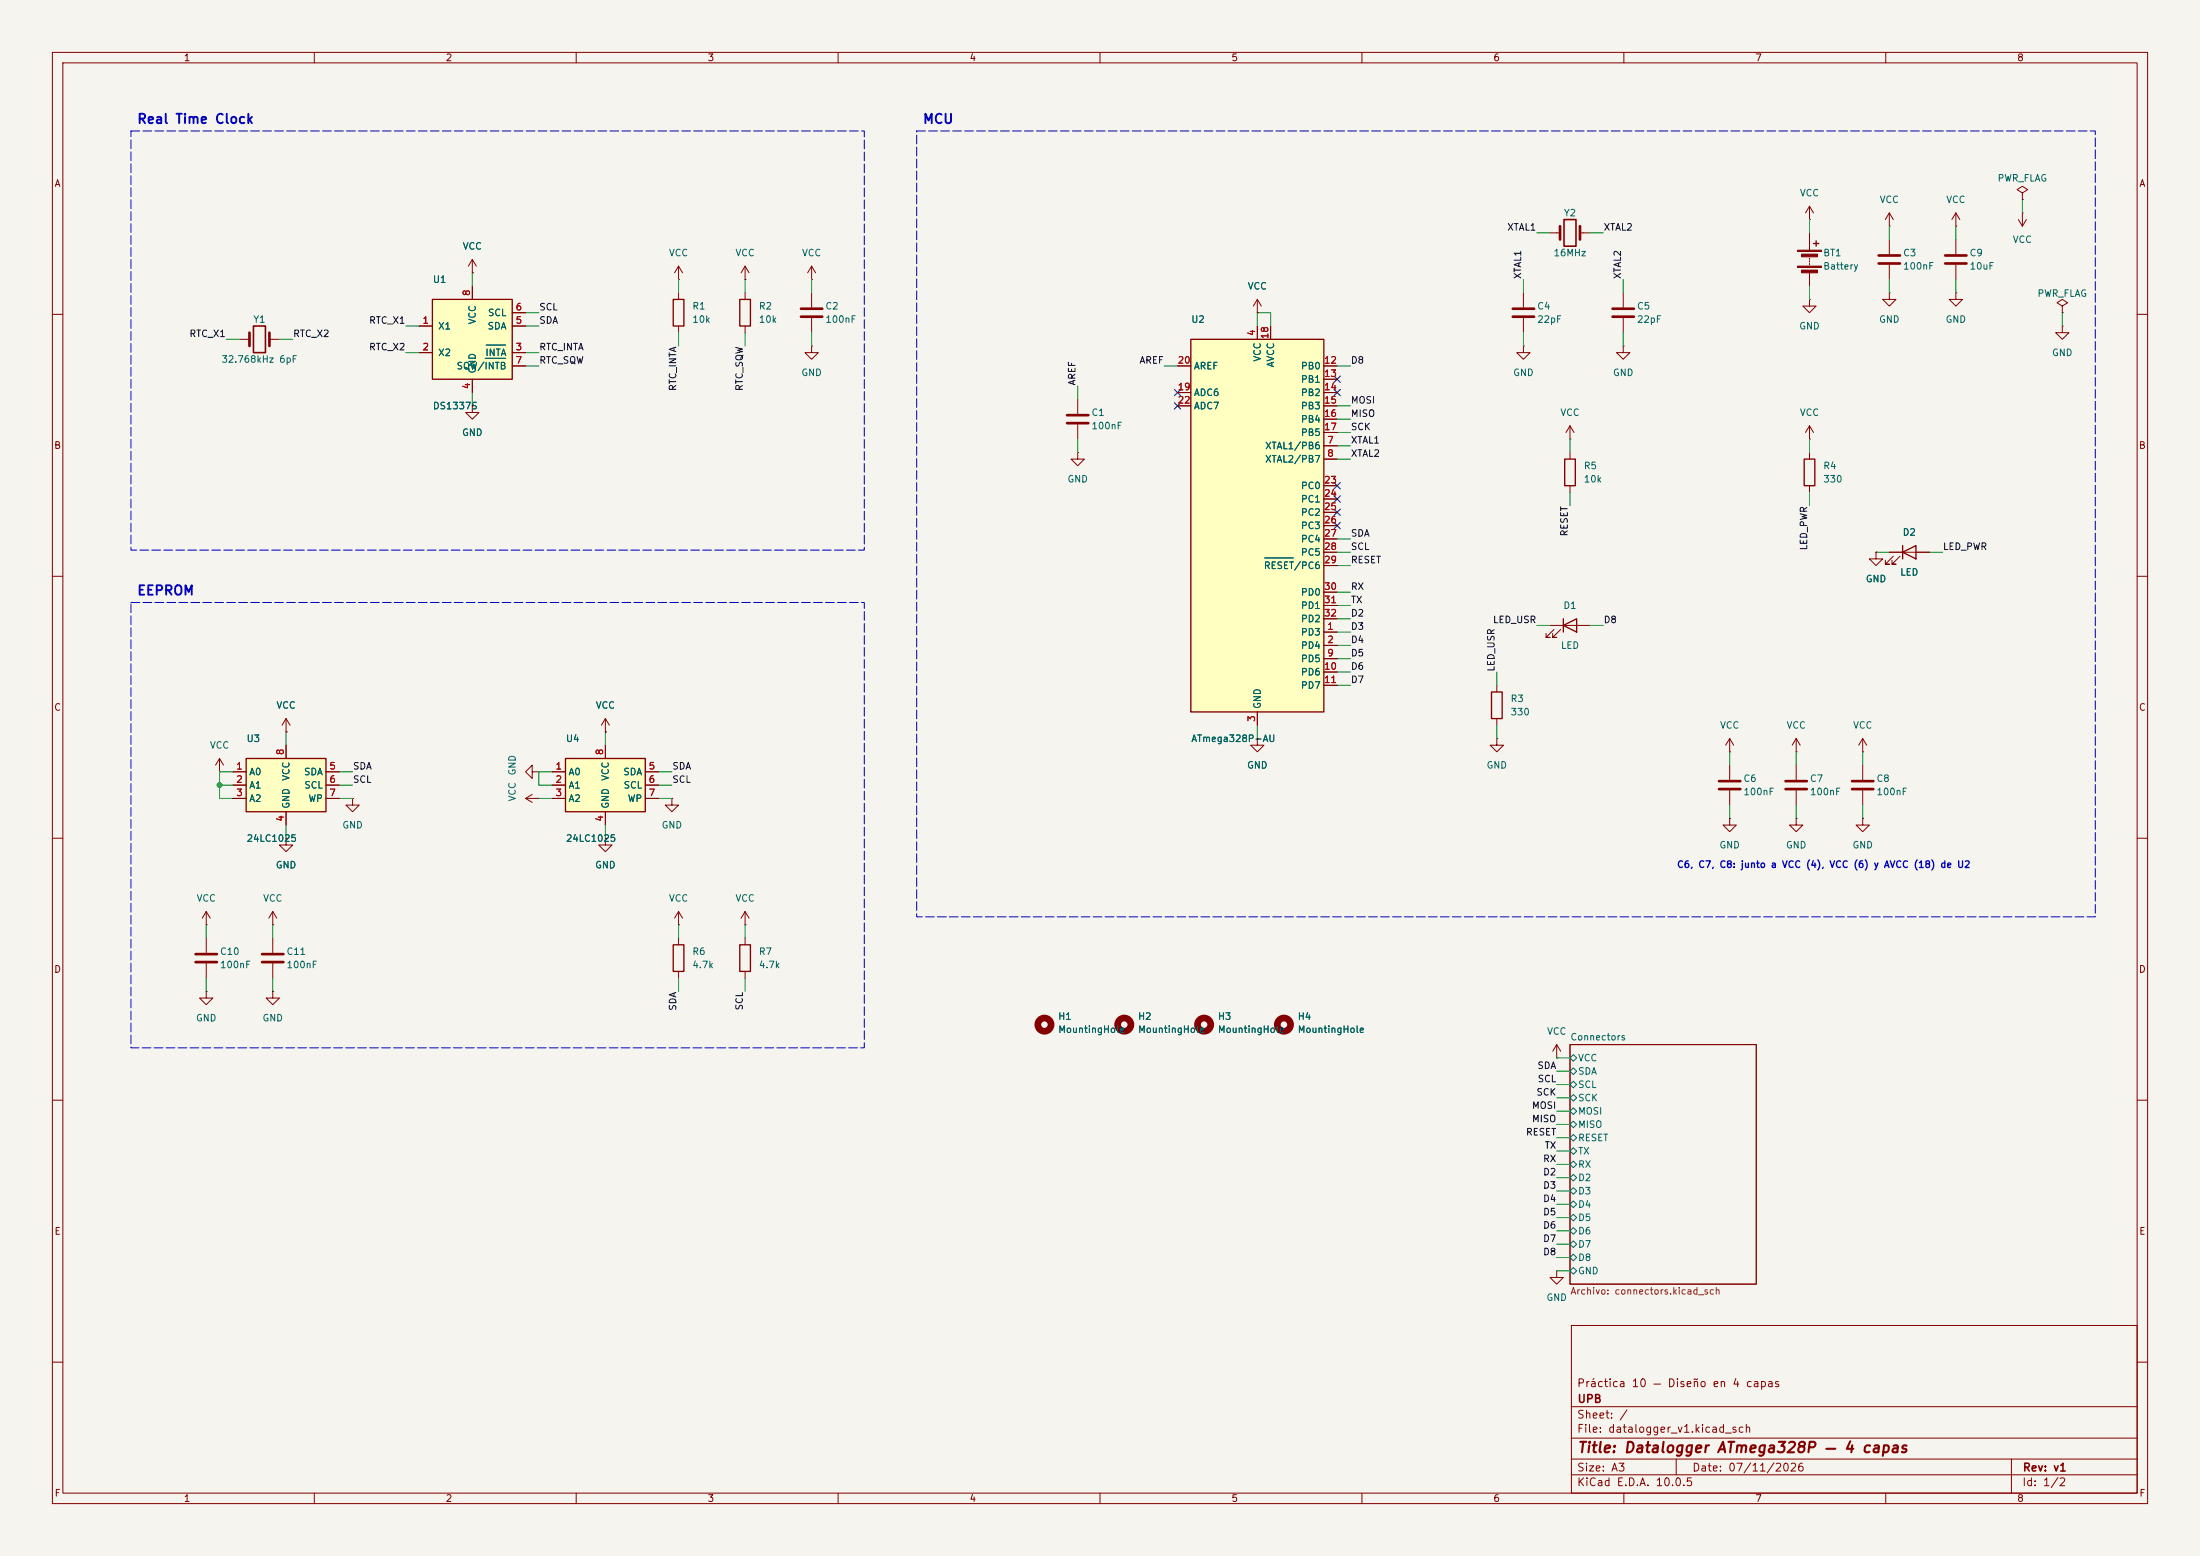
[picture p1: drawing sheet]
<svg xmlns="http://www.w3.org/2000/svg" width="420mm" height="297mm" viewBox="0 0 420 297" stroke-linecap="round" stroke-linejoin="round" font-family="sans-serif">
<path d="M0 0h420v297h-420z" fill="#f5f4ef" stroke="#f5f4ef" stroke-width=".19"/>
<g fill="none" stroke="#840000" stroke-width=".19">
<path d="M10 10h400v277h-400zM12 12h396v273h-396zM60 10v2M110 10v2M160 10v2M210 10v2M260 10v2M310 10v2M360 10v2M373.4 43.2h.1M373.4 40.6l-.8 1.3M373.4 40.6l.7 1.3"/>
<path d="M373.4 40.6v2.6M10 60h2M408 60h2M10 110h2M408 110h2M115.6 139.7h.1M115.6 137.2l-.8 1.2M115.6 137.2l.7 1.2M115.6 137.2v2.5M10 160h2M128.3 152.4v1.3h1.2l-1.2 1.2-1.3-1.2h1.3M128.3 152.4h.1"/>
<path d="M408 160h2M115.6 160v1.3h1.2l-1.2 1.3-1.3-1.3h1.3M115.6 160h.1M299.7 199.4h35.6v45.7h-35.6zM10 210h2M408 210h2M300 253h108v32h-108zM10 260h2M300 278.5h108M300 274.5h108M300 268.5h108M320 278.5v3"/>
<path d="M384 278.5v6.5M408 260h2M60 285v2M110 285v2M160 285v2M210 285v2M260 285v2M300 281.5h108M310 285v2M360 285v2"/>
</g>
<g fill="none" stroke="#006464" stroke-width=".19">
<path d="M299.7 201.9l.7-.6 .6 .6-.6 .7zM299.7 204.5l.7-.7 .6 .7-.6 .6zM299.7 207l.7-.6 .6 .6-.6 .6zM299.7 209.6l.7-.7 .6 .7-.6 .6zM299.7 214.6l.7-.6 .6 .6-.6 .7zM299.7 217.2l.7-.7 .6 .7-.6 .6zM299.7 219.7l.7-.6 .6 .6-.6 .6zM300.4 211.5l.6 .6-.6 .6-.7-.6zM299.7 222.2l.7-.6 .6 .6-.6 .7zM299.7 224.8l.7-.6 .6 .6-.6 .6zM299.7 227.3l.7-.6 .6 .6-.6 .7zM299.7 229.9l.7-.7 .6 .7-.6 .6z"/>
<path d="M299.7 232.4l.7-.6 .6 .6-.6 .6zM299.7 234.9l.7-.6 .6 .6-.6 .7zM299.7 237.5l.7-.6 .6 .6-.6 .6zM299.7 240l.7-.6 .6 .6-.6 .7zM299.7 242.6l.7-.7 .6 .7-.6 .6z"/>
</g>
<path d="M107.9 144.8h15.3v10.1h-15.3z" fill="#ffffc2"/>
<path d="M346.2 46.5h1M346.7 46v1M344.4 87.6h2.1v5.1h-2.1zM363.2 105.4l2.6-1.3v2.6zM363.2 104.1v2.6M107.9 144.8h15.3v10.1h-15.3zM128.5 180.3h2.1v5.1h-2.1zM141.2 180.3h2.1v5.1h-2.1z" fill="none" stroke="#840000" stroke-width=".25"/>
<g fill="none" stroke="#840000" stroke-width=".19">
<path d="M345.4 39.4v2.5M345.4 39.4l-.7 1.2M345.4 39.4l.8 1.2M386.1 36.8l1-.6-1-.6-1 .6 1 .6v1.3M386.1 38.1h.1M154.9 53.3h.1M154.9 50.8l-.7 1.3M154.9 50.8l.8 1.3M154.9 50.8v2.5M240 59.7h.1M240 57.2l-.7 1.2M240 57.2l.8 1.2"/>
<path d="M240 57.2v2.5M290.8 55.9v2.8M295.9 44.5h1.9M301.6 44.5h1.9M309.9 55.9v2.8M345.4 57.2v1.2h1.3l-1.3 1.3-1.2-1.3h1.2M345.4 57.2h.1M345.4 41.9h.1M345.4 44.5v3.3M345.4 49.3v.2M345.4 49.8v.2M345.4 50.3v.2"/>
<path d="M345.4 52.1v2.5M360.7 55.9v1.3h1.2l-1.2 1.2-1.3-1.2h1.3M360.7 55.9h.1M360.7 43.2h.1M360.7 40.6v2.6M360.7 45.7v2.8M360.7 50.5v2.8M360.7 40.6l-.8 1.3M360.7 40.6l.7 1.3M373.4 55.9v1.3h1.2l-1.2 1.2-1.3-1.2h1.3M373.4 55.9h.1M373.4 45.7v2.8"/>
<path d="M373.4 50.5v2.8M385.3 41.9l.8 1.3M386.1 40.6h.1M386.1 40.6v2.6M386.8 41.9l-.7 1.3M393.7 58.4l1-.6-1-.6-1 .6 1 .6v1.3M393.7 59.7h.1M205.7 76.2v2.8M290.8 66v1.3h1.3l-1.3 1.3-1.2-1.3h1.2M290.8 66h.1M290.8 60.7v2.8M309.9 66v1.3h1.2l-1.2 1.3-1.3-1.3h1.3"/>
<path d="M309.9 66h.1M309.9 60.7v2.8M393.7 62.2v1.3h1.3l-1.3 1.3-1.3-1.3h1.3M393.7 62.2h.1M205.7 86.4v1.2h1.3l-1.3 1.3-1.2-1.3h1.2M205.7 86.4h.1M205.7 81v2.8M345.4 83.8h.1M345.4 81.3l-.7 1.3M345.4 81.3l.8 1.3M345.4 81.3v2.5M345.4 86.4v1.2"/>
<path d="M345.4 92.7v1.3M358.1 105.4v1.3h1.3l-1.3 1.3-1.2-1.3h1.2M358.1 105.4h.1M360.7 105.4h7.6M361.4 106.2l-1.5 1.5h.8h-.8v-.8M362.7 106.2l-1.5 1.5h.7h-.7v-.8M105.4 147.3h2.5M105.4 149.9h2.5M105.4 152.4h2.5M115.6 142.2v2.6M115.6 154.9v2.6M123.2 147.3h2.5"/>
<path d="M123.2 149.9h2.5M123.2 152.4h2.5M330.2 156.2v1.3h1.3l-1.3 1.3-1.3-1.3h1.3M330.2 156.2h.1M129.5 176.5h.1M129.5 174v2.5M129.5 179.1v1.2M129.5 174l-.7 1.3M129.5 174l.8 1.3M142.2 176.5h.1M142.2 174v2.5M142.2 179.1v1.2"/>
<path d="M142.2 174l-.7 1.3M142.2 174l.8 1.3M129.5 185.4v1.3M142.2 185.4v1.3"/>
</g>
<path d="M288.8 58.9h4.1M297.8 43.2v2.5M301.6 43.2v2.5M307.8 58.9h4.1M358.6 48.8h4.1M358.6 50.3h4.1M371.3 48.8h4.1M371.3 50.3h4.1M203.7 79.2h4.1M288.8 60.5h4.1M307.8 60.5h4.1M203.7 80.8h4.1" fill="none" stroke="#840000" stroke-width=".51"/>
<path d="M298.6 41.9h2.3v5.1h-2.3z" fill="none" stroke="#840000" stroke-width=".3"/>
<g fill="#840000" stroke="#840000" stroke-width=".19">
<path d="M343.2 47.8h4.5v.2h-4.5z"/>
<path d="M343.2 50.8h4.5v.3h-4.5z"/>
<path d="M343.9 48.5h3.1v.5h-3.1z"/>
<path d="M343.9 51.6h3.1v.5h-3.1z"/>
</g>
<path d="M227.3 64.8h25.4v71.1h-25.4z" fill="#ffffc2"/>
<path d="M227.3 64.8h25.4v71.1h-25.4zM298.7 87.6h2v5.1h-2z" fill="none" stroke="#840000" stroke-width=".25"/>
<g fill="none" stroke="#840000" stroke-width=".19">
<path d="M224.8 69.9h2.5M224.8 74.9h2.5M224.8 77.5h2.5M240 62.2v2.6M242.6 62.2v2.6M252.7 69.9h2.6M252.7 72.4h2.6M252.7 74.9h2.6M252.7 77.5h2.6M252.7 85.1h2.6M252.7 87.6h2.6M252.7 80h2.6"/>
<path d="M252.7 82.6h2.6M252.7 92.7h2.6M252.7 95.3h2.6M252.7 97.8h2.6M299.7 83.8h.1M299.7 81.3v2.5M299.7 86.4v1.2M299.7 92.7v1.3M299.7 81.3l-.7 1.3M299.7 81.3l.8 1.3M252.7 100.3h2.6M252.7 102.9h2.6"/>
<path d="M252.7 105.4h2.6M252.7 108h2.6M252.7 113h2.6M252.7 115.6h2.6M252.7 118.1h2.6M240 135.9v2.5M252.7 120.7h2.6M252.7 123.2h2.6M252.7 125.7h2.6M252.7 128.3h2.6M252.7 130.8h2.6M240 141v1.2h1.3l-1.3 1.3-1.2-1.3h1.2"/>
<path d="M240 141h.1M285.7 141v1.2h1.3l-1.3 1.3-1.2-1.3h1.2M285.7 141h.1M330.2 146.1v2.7M330.2 150.9v2.8M342.9 146.1v2.7M342.9 150.9v2.8M355.6 156.2v1.3h1.3l-1.3 1.3-1.3-1.3h1.3M355.6 156.2h.1M355.6 146.1v2.7M355.6 150.9v2.8M39.4 176.5h.1"/>
<path d="M39.4 174v2.5M39.4 179.1v2.8M39.4 174l-.8 1.3M39.4 174l.7 1.3M52.1 176.5h.1M52.1 174l-.8 1.3M52.1 174l.7 1.3M52.1 174v2.5M54.6 160v1.3h1.3l-1.3 1.3-1.3-1.3h1.3M54.6 160h.1M39.4 189.2v1.3h1.2l-1.2 1.3-1.3-1.3h1.3M39.4 189.2h.1"/>
<path d="M39.4 183.9v2.8M52.1 189.2v1.3h1.2l-1.2 1.3-1.3-1.3h1.3M52.1 189.2h.1M297.2 199.4l-.8 1.3M297.2 199.4l.7 1.3M297.2 199.4v2.5M297.2 201.9h.1"/>
</g>
<path d="M241.4 106.5h5.5" fill="none" stroke="#006464" stroke-width=".19"/>
<path d="M328.2 149.1h4M328.2 150.6h4M340.9 149.1h4M340.9 150.6h4M353.6 149.1h4M353.6 150.6h4M37.3 182.1h4.1M37.3 183.6h4.1" fill="none" stroke="#840000" stroke-width=".51"/>
<g fill="none" stroke="#840000" stroke-width="1.3">
<circle cx="199.4" cy="195.6" r="1.27"/>
<circle cx="214.6" cy="195.6" r="1.27"/>
<circle cx="229.9" cy="195.6" r="1.27"/>
<circle cx="245.1" cy="195.6" r="1.27"/>
</g>
<path d="M47 144.8h15.2v10.1h-15.2z" fill="#ffffc2"/>
<path d="M47 144.8h15.2v10.1h-15.2z" fill="none" stroke="#840000" stroke-width=".25"/>
<g fill="none" stroke="#840000" stroke-width=".19">
<path d="M90.2 52.1h.1M90.2 49.5l-.8 1.3M90.2 49.5l.7 1.3M90.2 49.5v2.6M45.7 64.8h1.9M51.4 64.8h1.9M90.2 77.5v1.2h1.2l-1.2 1.3-1.3-1.3h1.3M90.2 77.5h.1M41.9 147.3h.1M41.9 144.8l-.8 1.3M41.9 144.8l.8 1.3M41.9 144.8v2.5"/>
<path d="M44.4 147.3h2.6M44.4 149.9h2.6M44.4 152.4h2.6M54.6 142.2v2.6M54.6 154.9v2.6M62.2 147.3h2.6M62.2 149.9h2.6M62.2 152.4h2.6M330.2 143.5h.1M330.2 141l-.8 1.2M330.2 141l.8 1.2M330.2 141v2.5"/>
<path d="M342.9 143.5h.1M342.9 156.2v1.3h1.3l-1.3 1.3-1.3-1.3h1.3M342.9 156.2h.1M342.9 141l-.8 1.2M342.9 141l.8 1.2M342.9 141v2.5M355.6 143.5h.1M355.6 141l-.8 1.2M355.6 141l.8 1.2M355.6 141v2.5M52.1 179.1v2.8M52.1 183.9v2.8"/>
<path d="M297.2 242.6v1.2h1.2l-1.2 1.3-1.3-1.3h1.3M297.2 242.6h.1"/>
</g>
<path d="M47.6 63.5v2.5M51.4 63.5v2.5M50 182.1h4.1M50 183.6h4.1" fill="none" stroke="#840000" stroke-width=".51"/>
<path d="M48.4 62.2h2.3v5.1h-2.3z" fill="none" stroke="#840000" stroke-width=".3"/>
<path d="M82.5 57.2h15.3v15.2h-15.3z" fill="#ffffc2"/>
<path d="M82.5 57.2h15.3v15.2h-15.3zM128.5 57.2h2.1v5h-2.1zM141.2 57.2h2.1v5h-2.1zM298.4 119.4l2.6-1.3v2.6zM298.4 118.1v2.6M284.7 132.1h2.1v5.1h-2.1z" fill="none" stroke="#840000" stroke-width=".25"/>
<g fill="none" stroke="#840000" stroke-width=".19">
<path d="M90.2 52.1h.1M90.2 54.6v2.6M97.8 59.7h2.5M129.5 53.3h.1M129.5 50.8v2.5M129.5 55.9v1.3M129.5 50.8l-.7 1.3M129.5 50.8l.8 1.3M142.2 53.3h.1M142.2 50.8v2.5M142.2 55.9v1.3M142.2 50.8l-.7 1.3"/>
<path d="M142.2 50.8l.8 1.3M154.9 55.9v2.8M240 59.7h.1M80 62.2h2.5M80 67.3h2.5M90.2 77.5h.1M90.2 72.4v2.5M97.8 62.2h2.5M97.8 67.3h2.5M97.8 69.9h2.5M129.5 62.2v1.3M142.2 62.2v1.3"/>
<path d="M154.9 66v1.3h1.3l-1.3 1.3-1.2-1.3h1.2M154.9 66h.1M154.9 60.7v2.8M224.8 69.9h2.5M224.8 74.9h2.5M224.8 77.5h2.5M240 62.2v2.6M242.6 62.2v2.6M252.7 69.9h2.6M252.7 72.4h2.6M252.7 74.9h2.6M252.7 77.5h2.6"/>
<path d="M252.7 85.1h2.6M252.7 87.6h2.6M252.7 80h2.6M252.7 82.6h2.6M252.7 92.7h2.6M252.7 95.3h2.6M252.7 97.8h2.6M252.7 105.4h2.6M252.7 100.3h2.6M252.7 102.9h2.6M252.7 108h2.6M252.7 113h2.6"/>
<path d="M252.7 115.6h2.6M252.7 118.1h2.6M295.9 119.4h7.6M358.1 105.4h.1M360.7 105.4h2.5M365.8 105.4h2.5M54.6 139.7h.1M54.6 137.2l-.8 1.2M54.6 137.2l.8 1.2M54.6 137.2v2.5M115.6 139.7h.1M240 135.9v2.5"/>
<path d="M252.7 120.7h2.6M252.7 123.2h2.6M252.7 125.7h2.6M252.7 128.3h2.6M252.7 130.8h2.6M285.7 130.8v1.3M285.7 137.2v1.2M296.7 120.1l-1.6 1.6h.8h-.8v-.8M297.9 120.1l-1.5 1.6h.8h-.8v-.8M44.4 152.4h2.6M44.4 147.3h2.6M44.4 149.9h2.6"/>
<path d="M54.6 142.2v2.6M54.6 154.9v2.6M62.2 152.4h2.6M62.2 147.3h2.6M62.2 149.9h2.6M67.3 152.4v1.3h1.3l-1.3 1.2-1.3-1.2h1.3M67.3 152.4h.1M100.3 152.4l1.3 .8M100.3 152.4h2.6M101.6 147.3v-1.2l-1.3 1.2 1.3 1.3v-1.3h1.3M101.6 151.6l-1.3 .8M102.9 152.4h.1"/>
<path d="M102.9 147.3h.1M105.4 152.4h2.5M105.4 147.3h2.5M105.4 149.9h2.5M115.6 142.2v2.6M115.6 154.9v2.6M123.2 152.4h2.5M123.2 147.3h2.5M123.2 149.9h2.5M240 141h.1M54.6 160h.1M115.6 160h.1"/>
</g>
<path d="M92.6 68.4h3.9M92.8 65.9h3.7M241.4 106.5h5.5" fill="none" stroke="#006464" stroke-width=".19"/>
<path d="M152.9 58.9h4.1M152.9 60.5h4.1" fill="none" stroke="#840000" stroke-width=".51"/>
<g fill="none" stroke="#009600" stroke-width=".19">
<path d="M386.1 38.1v2.5M90.2 52.1v2.5M100.3 59.7h2.6M129.5 53.3v2.6M142.2 53.3v2.6M154.9 53.3v2.6M290.8 53.3v2.6M293.4 44.5h2.5M303.5 44.5h2.6M309.9 53.3v2.6M345.4 41.9v2.6M345.4 54.6v2.6"/>
<path d="M360.7 43.2v2.5M360.7 53.3v2.6M373.4 43.2v2.5M373.4 53.3v2.6M393.7 59.7v2.5M43.2 64.8h2.5M53.3 64.8h2.6M77.5 67.3h2.5M77.5 62.2h2.5M90.2 74.9v2.6M100.3 69.9h2.6M100.3 67.3h2.6"/>
<path d="M100.3 62.2h2.6M129.5 63.5v2.5M142.2 63.5v2.5M154.9 63.5v2.5M205.7 73.7v2.5M222.2 69.9h2.6M240 62.2v-2.5h2.6v2.5M255.3 69.9h2.5M255.3 77.5h2.5M290.8 63.5v2.5M309.9 63.5v2.5M205.7 83.8v2.6"/>
<path d="M255.3 87.6h2.5M255.3 85.1h2.5M255.3 82.6h2.5M255.3 80h2.5M299.7 83.8v2.6M299.7 94v2.5M345.4 83.8v2.6M345.4 94v2.5M255.3 105.4h2.5M255.3 102.9h2.5M255.3 108h2.5M255.3 113h2.5"/>
<path d="M255.3 115.6h2.5M255.3 118.1h2.5M293.4 119.4h2.5M303.5 119.4h2.6M358.1 105.4h2.6M368.3 105.4h2.5M54.6 139.7v2.5M115.6 139.7v2.5M240 138.4v2.6M255.3 125.7h2.5M255.3 120.7h2.5M255.3 130.8h2.5"/>
<path d="M255.3 128.3h2.5M255.3 123.2h2.5M285.7 128.3v2.5M285.7 138.4v2.6M41.9 149.9h2.5M44.4 147.3h-2.5v5.1h2.5M54.6 157.5v2.5M64.8 149.9h2.5M64.8 152.4h2.5M64.8 147.3h2.5M102.9 152.4h2.5M105.4 147.3h-2.5v2.6h2.5"/>
<path d="M115.6 157.5v2.5M125.7 149.9h2.6M125.7 152.4h2.6M125.7 147.3h2.6M330.2 143.5v2.6M330.2 153.7v2.5M342.9 143.5v2.6M342.9 153.7v2.5M355.6 143.5v2.6M355.6 153.7v2.5M39.4 176.5v2.6M52.1 176.5v2.6"/>
<path d="M129.5 176.5v2.6M142.2 176.5v2.6M39.4 186.7v2.5M52.1 186.7v2.5M129.5 186.7v2.5M142.2 186.7v2.5M297.2 201.9h2.5M297.2 219.7h2.5M297.2 212.1h2.5M297.2 214.6h2.5M297.2 217.2h2.5M297.2 204.5h2.5"/>
<path d="M297.2 209.6h2.5M297.2 207h2.5M297.2 222.2h2.5M297.2 237.5h2.5M297.2 234.9h2.5M297.2 232.4h2.5M297.2 229.9h2.5M297.2 227.3h2.5M297.2 224.8h2.5M297.2 242.6h2.5M297.2 240h2.5"/>
</g>
<g fill="none" stroke="#000084" stroke-width=".19">
<path d="M224.2 76.9l1.2 1.2M224.2 74.3l1.2 1.2M225.4 76.9l-1.2 1.2M225.4 74.3l-1.2 1.2M254.7 71.8l1.2 1.2M254.7 74.3l1.2 1.2M255.9 71.8l-1.2 1.2M255.9 74.3l-1.2 1.2M254.7 97.2l1.2 1.2M254.7 94.6l1.2 1.3M254.7 99.7l1.2 1.2M254.7 92.1l1.2 1.2"/>
<path d="M255.9 97.2l-1.2 1.2M255.9 94.6l-1.2 1.3M255.9 99.7l-1.2 1.2M255.9 92.1l-1.2 1.2"/>
</g>
<path d="M25 25h140v80h-140zM175 25h225v150h-225zM25 115h140v85h-140z" fill="none" stroke="#0000c2" stroke-width=".19" stroke-dasharray="1.7 .6"/>
<circle cx="41.9" cy="149.9" r=".46" fill="#009600" stroke="#009600" stroke-width=".19"/>
<text font-size="2" fill="#840000" x="301" y="277.8">Title: Datalogger ATmega328P — 4 capas</text>
<g font-size="1.8" fill="#0000c2">
<text x="26.1" y="24.1">Real Time Clock</text>
<text x="176.1" y="24.1">MCU</text>
<text x="26.1" y="114.1">EEPROM</text>
</g>
<g font-size="1.5" fill="#840000">
<text x="300.9" y="265.1">Práctica 10 — Diseño en 4 capas</text>
<text x="301" y="268.1">UPB</text>
<text x="300.9" y="273.8">File: datalogger_v1.kicad_sch</text>
<text x="300.9" y="271.1">Sheet: /</text>
<text x="300.9" y="281.2">Size: A3</text>
<text x="322.9" y="281.2">Date: 07/11/2026</text>
<text x="386" y="281.2">Rev: v1</text>
<text x="300.9" y="284">KiCad E.D.A. 10.0.5</text>
<text x="385.9" y="284">Id: 1/2</text>
</g>
<g font-size="1.3" fill="#840000">
<text x="35" y="12">1</text>
<text x="85" y="12">2</text>
<text x="135" y="12">3</text>
<text x="185" y="12">4</text>
<text x="235" y="12">5</text>
<text x="285" y="12">6</text>
<text x="335" y="12">7</text>
<text x="385" y="12">8</text>
<text x="10.3" y="36">A</text>
<text x="408.3" y="36">A</text>
<text x="10.2" y="86">B</text>
<text x="408.2" y="86">B</text>
<text x="10.2" y="136">C</text>
<text x="408.2" y="136">C</text>
<text x="10.2" y="186">D</text>
<text x="408.2" y="186">D</text>
<text x="10.3" y="236">E</text>
<text x="408.3" y="236">E</text>
<text x="10.3" y="286">F</text>
<text x="35" y="287">1</text>
<text x="85" y="287">2</text>
<text x="135" y="287">3</text>
<text x="185" y="287">4</text>
<text x="235" y="287">5</text>
<text x="285" y="287">6</text>
<text x="335" y="287">7</text>
<text x="385" y="287">8</text>
<text x="408.3" y="286">F</text>
</g>
<g font-size="1.3" fill="#006464">
<text x="381.2" y="35">PWR_FLAG</text>
<text x="298.4" y="41.6">Y2</text>
<text x="343.5" y="37.8">VCC</text>
<text x="358.7" y="39.1">VCC</text>
<text x="371.4" y="39.1">VCC</text>
<text x="88.2" y="48">VCC</text>
<text x="384.1" y="46.7">VCC</text>
<text x="127.6" y="49.2">VCC</text>
<text x="140.3" y="49.2">VCC</text>
<text x="153" y="49.2">VCC</text>
<text x="296.5" y="49.2">16MHz</text>
<text x="348" y="49.2">BT1</text>
<text x="348" y="51.8">Battery</text>
<text x="363.2" y="49.2">C3</text>
<text x="363.2" y="51.8">100nF</text>
<text x="375.9" y="49.2">C9</text>
<text x="375.9" y="51.8">10uF</text>
<text x="82.5" y="54.3">U1</text>
<text x="132.1" y="59.4">R1</text>
<text x="144.8" y="59.4">R2</text>
<text x="157.5" y="59.4">C2</text>
<text x="238.1" y="55.6">VCC</text>
<text x="293.4" y="59.4">C4</text>
<text x="312.4" y="59.4">C5</text>
<text x="388.9" y="57">PWR_FLAG</text>
<text x="48.3" y="61.9">Y1</text>
<text x="83.5" y="63.2">X1</text>
<text x="91.1" y="62" transform="rotate(-90 91.1 62)">VCC</text>
<text x="93" y="63.2">SDA</text>
<text x="93" y="60.7">SCL</text>
<text x="132.1" y="61.9">10k</text>
<text x="144.8" y="61.9">10k</text>
<text x="157.5" y="61.9">100nF</text>
<text x="227.3" y="61.9">U2</text>
<text x="293.4" y="61.9">22pF</text>
<text x="312.4" y="61.9">22pF</text>
<text x="343.4" y="63.2">GND</text>
<text x="358.6" y="61.9">GND</text>
<text x="371.3" y="61.9">GND</text>
<text x="42.2" y="69.5">32.768kHz 6pF</text>
<text x="83.5" y="68.3">X2</text>
<text x="87.1" y="70.8">SQW/INTB</text>
<text x="91.1" y="71.4" transform="rotate(-90 91.1 71.4)">GND</text>
<text x="92.6" y="68.3">INTA</text>
<text x="227.8" y="70.8">AREF</text>
<text x="241" y="69.1" transform="rotate(-90 241 69.1)">VCC</text>
<text x="243.5" y="70.2" transform="rotate(-90 243.5 70.2)">AVCC</text>
<text x="248.2" y="70.8">PB0</text>
<text x="391.6" y="68.3">GND</text>
<text x="152.9" y="72.1">GND</text>
<text x="227.8" y="75.9">ADC6</text>
<text x="248.2" y="73.4">PB1</text>
<text x="248.2" y="75.9">PB2</text>
<text x="288.8" y="72.1">GND</text>
<text x="307.8" y="72.1">GND</text>
<text x="82.5" y="78.4">DS1337S</text>
<text x="88.1" y="83.5">GND</text>
<text x="208.3" y="79.7">C1</text>
<text x="208.3" y="82.2">100nF</text>
<text x="227.8" y="78.4">ADC7</text>
<text x="248.2" y="78.4">PB3</text>
<text x="248.2" y="81">PB4</text>
<text x="248.2" y="83.5">PB5</text>
<text x="297.8" y="79.7">VCC</text>
<text x="343.5" y="79.7">VCC</text>
<text x="241.4" y="86.1">XTAL1/PB6</text>
<text x="241.4" y="88.6">XTAL2/PB7</text>
<text x="302.2" y="89.9">R5</text>
<text x="348" y="89.9">R4</text>
<text x="203.7" y="92.4">GND</text>
<text x="248.2" y="93.7">PC0</text>
<text x="302.2" y="92.4">10k</text>
<text x="348" y="92.4">330</text>
<text x="248.2" y="96.2">PC1</text>
<text x="248.2" y="98.8">PC2</text>
<text x="248.2" y="101.3">PC3</text>
<text x="248.2" y="103.8">PC4</text>
<text x="248.2" y="106.4">PC5</text>
<text x="363.1" y="102.6">D2</text>
<text x="241.2" y="108.9">RESET/PC6</text>
<text x="248.2" y="114">PD0</text>
<text x="356.1" y="111.5">GND</text>
<text x="362.6" y="110.2">LED</text>
<text x="248.2" y="116.5">PD1</text>
<text x="248.2" y="119.1">PD2</text>
<text x="298.4" y="116.5">D1</text>
<text x="248.2" y="121.6">PD3</text>
<text x="248.2" y="124.2">PD4</text>
<text x="297.9" y="124.2">LED</text>
<text x="248.2" y="126.7">PD5</text>
<text x="248.2" y="129.2">PD6</text>
<text x="248.2" y="131.8">PD7</text>
<text x="52.7" y="135.6">VCC</text>
<text x="113.6" y="135.6">VCC</text>
<text x="241" y="135.4" transform="rotate(-90 241 135.4)">GND</text>
<text x="288.3" y="134.3">R3</text>
<text x="288.3" y="136.9">330</text>
<text x="40" y="143.2">VCC</text>
<text x="47" y="141.9">U3</text>
<text x="107.9" y="141.9">U4</text>
<text x="227.3" y="141.9">ATmega328P-AU</text>
<text x="328.3" y="139.4">VCC</text>
<text x="341" y="139.4">VCC</text>
<text x="353.7" y="139.4">VCC</text>
<text x="47.5" y="148.3">A0</text>
<text x="55.6" y="149.1" transform="rotate(-90 55.6 149.1)">VCC</text>
<text x="57.9" y="148.3">SDA</text>
<text x="98.8" y="148.1" transform="rotate(-90 98.8 148.1)">GND</text>
<text x="108.4" y="148.3">A0</text>
<text x="116.5" y="149.1" transform="rotate(-90 116.5 149.1)">VCC</text>
<text x="118.9" y="148.3">SDA</text>
<text x="238" y="147">GND</text>
<text x="283.7" y="147">GND</text>
<text x="332.7" y="149.6">C6</text>
<text x="345.4" y="149.6">C7</text>
<text x="358.1" y="149.6">C8</text>
<text x="47.5" y="150.8">A1</text>
<text x="47.5" y="153.4">A2</text>
<text x="55.6" y="154.5" transform="rotate(-90 55.6 154.5)">GND</text>
<text x="58" y="150.8">SCL</text>
<text x="58.8" y="153.4">WP</text>
<text x="98.8" y="153.1" transform="rotate(-90 98.8 153.1)">VCC</text>
<text x="108.4" y="150.8">A1</text>
<text x="108.4" y="153.4">A2</text>
<text x="116.5" y="154.5" transform="rotate(-90 116.5 154.5)">GND</text>
<text x="118.9" y="150.8">SCL</text>
<text x="119.7" y="153.4">WP</text>
<text x="332.7" y="152.1">100nF</text>
<text x="345.4" y="152.1">100nF</text>
<text x="358.1" y="152.1">100nF</text>
<text x="47" y="161">24LC1025</text>
<text x="65.2" y="158.4">GND</text>
<text x="107.9" y="161">24LC1025</text>
<text x="126.2" y="158.4">GND</text>
<text x="52.5" y="166.1">GND</text>
<text x="113.5" y="166.1">GND</text>
<text x="328.1" y="162.3">GND</text>
<text x="340.8" y="162.3">GND</text>
<text x="353.5" y="162.3">GND</text>
<text x="37.4" y="172.4">VCC</text>
<text x="50.1" y="172.4">VCC</text>
<text x="127.6" y="172.4">VCC</text>
<text x="140.3" y="172.4">VCC</text>
<text x="41.9" y="182.6">C10</text>
<text x="41.9" y="185.1">100nF</text>
<text x="54.6" y="182.6">C11</text>
<text x="54.6" y="185.1">100nF</text>
<text x="132.1" y="182.6">R6</text>
<text x="132.1" y="185.1">4.7k</text>
<text x="144.8" y="182.6">R7</text>
<text x="144.8" y="185.1">4.7k</text>
<text x="37.3" y="195.3">GND</text>
<text x="50" y="195.3">GND</text>
<text x="201.9" y="195">H1</text>
<text x="201.9" y="197.5">MountingHole</text>
<text x="217.2" y="195">H2</text>
<text x="217.2" y="197.5">MountingHole</text>
<text x="232.4" y="195">H3</text>
<text x="232.4" y="197.5">MountingHole</text>
<text x="247.6" y="195">H4</text>
<text x="247.6" y="197.5">MountingHole</text>
<text x="295.2" y="197.8">VCC</text>
<text x="299.7" y="198.9">Connectors</text>
<text x="301.2" y="202.9">VCC</text>
<text x="301.2" y="205.4">SDA</text>
<text x="301.2" y="208">SCL</text>
<text x="301.2" y="210.5">SCK</text>
<text x="301.2" y="213.1">MOSI</text>
<text x="301.2" y="215.6">MISO</text>
<text x="301.2" y="218.1">RESET</text>
<text x="301.2" y="220.7">TX</text>
<text x="301.2" y="223.2">RX</text>
<text x="301.2" y="225.8">D2</text>
<text x="301.2" y="228.3">D3</text>
<text x="301.2" y="230.8">D4</text>
<text x="301.2" y="233.4">D5</text>
<text x="301.2" y="235.9">D6</text>
<text x="301.2" y="238.5">D7</text>
<text x="301.2" y="241">D8</text>
<text x="301.2" y="243.5">GND</text>
<text x="295.1" y="248.6">GND</text>
</g>
<g font-size="1.3" fill="#0f0f0f">
<text x="287.6" y="44.3">XTAL1</text>
<text x="306" y="44.3">XTAL2</text>
<text x="290.7" y="53.4" transform="rotate(-90 290.7 53.4)">XTAL1</text>
<text x="309.8" y="53.4" transform="rotate(-90 309.8 53.4)">XTAL2</text>
<text x="102.8" y="59.6">SCL</text>
<text x="36.1" y="64.6">RTC_X1</text>
<text x="55.9" y="64.6">RTC_X2</text>
<text x="70.3" y="62.1">RTC_X1</text>
<text x="102.8" y="62.1">SDA</text>
<text x="70.3" y="67.2">RTC_X2</text>
<text x="102.8" y="67.2">RTC_INTA</text>
<text x="102.8" y="69.7">RTC_SQW</text>
<text x="217.4" y="69.7">AREF</text>
<text x="257.8" y="69.7">D8</text>
<text x="129.4" y="74.7" transform="rotate(-90 129.4 74.7)">RTC_INTA</text>
<text x="142.1" y="74.7" transform="rotate(-90 142.1 74.7)">RTC_SQW</text>
<text x="205.6" y="73.7" transform="rotate(-90 205.6 73.7)">AREF</text>
<text x="257.8" y="77.3">MOSI</text>
<text x="257.8" y="79.9">MISO</text>
<text x="257.8" y="82.4">SCK</text>
<text x="257.8" y="85">XTAL1</text>
<text x="257.8" y="87.5">XTAL2</text>
<text x="257.8" y="105.3">SCL</text>
<text x="257.8" y="102.7">SDA</text>
<text x="257.8" y="107.8">RESET</text>
<text x="299.6" y="102.5" transform="rotate(-90 299.6 102.5)">RESET</text>
<text x="345.3" y="105.2" transform="rotate(-90 345.3 105.2)">LED_PWR</text>
<text x="370.8" y="105.3">LED_PWR</text>
<text x="257.8" y="112.9">RX</text>
<text x="257.8" y="115.4">TX</text>
<text x="257.8" y="118">D2</text>
<text x="284.9" y="119.3">LED_USR</text>
<text x="306" y="119.3">D8</text>
<text x="257.8" y="125.6">D5</text>
<text x="257.8" y="123.1">D4</text>
<text x="257.8" y="120.5">D3</text>
<text x="257.8" y="130.7">D7</text>
<text x="257.8" y="128.1">D6</text>
<text x="285.6" y="128.3" transform="rotate(-90 285.6 128.3)">LED_USR</text>
<text x="67.3" y="147.2">SDA</text>
<text x="67.3" y="149.7">SCL</text>
<text x="128.2" y="147.2">SDA</text>
<text x="128.2" y="149.7">SCL</text>
<text x="129.4" y="193" transform="rotate(-90 129.4 193)">SDA</text>
<text x="142.1" y="193" transform="rotate(-90 142.1 193)">SCL</text>
<text x="293.2" y="209.4">SCK</text>
<text x="293.4" y="204.3">SDA</text>
<text x="293.4" y="206.9">SCL</text>
<text x="292.4" y="214.5">MISO</text>
<text x="292.4" y="212">MOSI</text>
<text x="291.2" y="217">RESET</text>
<text x="294.8" y="219.6">TX</text>
<text x="294.5" y="227.2">D3</text>
<text x="294.5" y="222.1">RX</text>
<text x="294.5" y="224.7">D2</text>
<text x="294.5" y="229.7">D4</text>
<text x="294.5" y="232.3">D5</text>
<text x="294.5" y="239.9">D8</text>
<text x="294.5" y="234.8">D6</text>
<text x="294.5" y="237.4">D7</text>
</g>
<g font-size="1.3" fill="#a90000">
<text x="90" y="56.6" transform="rotate(-90 90 56.6)">8</text>
<text x="98.3" y="59.6">6</text>
<text x="80.5" y="62.1">1</text>
<text x="98.3" y="62.1">5</text>
<text x="239.9" y="64.2" transform="rotate(-90 239.9 64.2)">4</text>
<text x="242.4" y="64.8" transform="rotate(-90 242.4 64.8)">18</text>
<text x="80.5" y="67.2">2</text>
<text x="98.3" y="67.2">3</text>
<text x="98.3" y="69.7">7</text>
<text x="224.7" y="69.7">20</text>
<text x="252.7" y="69.7">12</text>
<text x="90" y="74.4" transform="rotate(-90 90 74.4)">4</text>
<text x="224.7" y="74.8">19</text>
<text x="224.7" y="77.3">22</text>
<text x="252.7" y="72.3">13</text>
<text x="252.7" y="74.8">14</text>
<text x="252.7" y="77.3">15</text>
<text x="252.7" y="79.9">16</text>
<text x="252.7" y="82.4">17</text>
<text x="253.3" y="85">7</text>
<text x="253.3" y="87.5">8</text>
<text x="252.7" y="92.6">23</text>
<text x="252.7" y="95.1">24</text>
<text x="252.7" y="97.7">25</text>
<text x="252.7" y="100.2">26</text>
<text x="252.7" y="102.7">27</text>
<text x="252.7" y="105.3">28</text>
<text x="252.7" y="107.8">29</text>
<text x="252.7" y="112.9">30</text>
<text x="252.7" y="115.4">31</text>
<text x="252.7" y="118">32</text>
<text x="253.3" y="120.5">1</text>
<text x="253.3" y="123.1">2</text>
<text x="253.3" y="125.6">9</text>
<text x="252.7" y="128.1">10</text>
<text x="252.7" y="130.7">11</text>
<text x="239.9" y="137.9" transform="rotate(-90 239.9 137.9)">3</text>
<text x="45" y="147.2">1</text>
<text x="45" y="149.7">2</text>
<text x="54.5" y="144.2" transform="rotate(-90 54.5 144.2)">8</text>
<text x="62.8" y="147.2">5</text>
<text x="62.8" y="149.7">6</text>
<text x="105.9" y="147.2">1</text>
<text x="105.9" y="149.7">2</text>
<text x="115.4" y="144.2" transform="rotate(-90 115.4 144.2)">8</text>
<text x="123.7" y="147.2">5</text>
<text x="123.7" y="149.7">6</text>
<text x="45" y="152.3">3</text>
<text x="62.8" y="152.3">7</text>
<text x="105.9" y="152.3">3</text>
<text x="123.7" y="152.3">7</text>
<text x="54.5" y="156.9" transform="rotate(-90 54.5 156.9)">4</text>
<text x="115.4" y="156.9" transform="rotate(-90 115.4 156.9)">4</text>
</g>
<text font-size="1.3" fill="#0000c2" x="320" y="166">C6, C7, C8: junto a VCC (4), VCC (6) y AVCC (18) de U2</text>
<text font-size="1.3" fill="#725600" x="299.7" y="247.4">Archivo: connectors.kicad_sch</text>
</svg>
